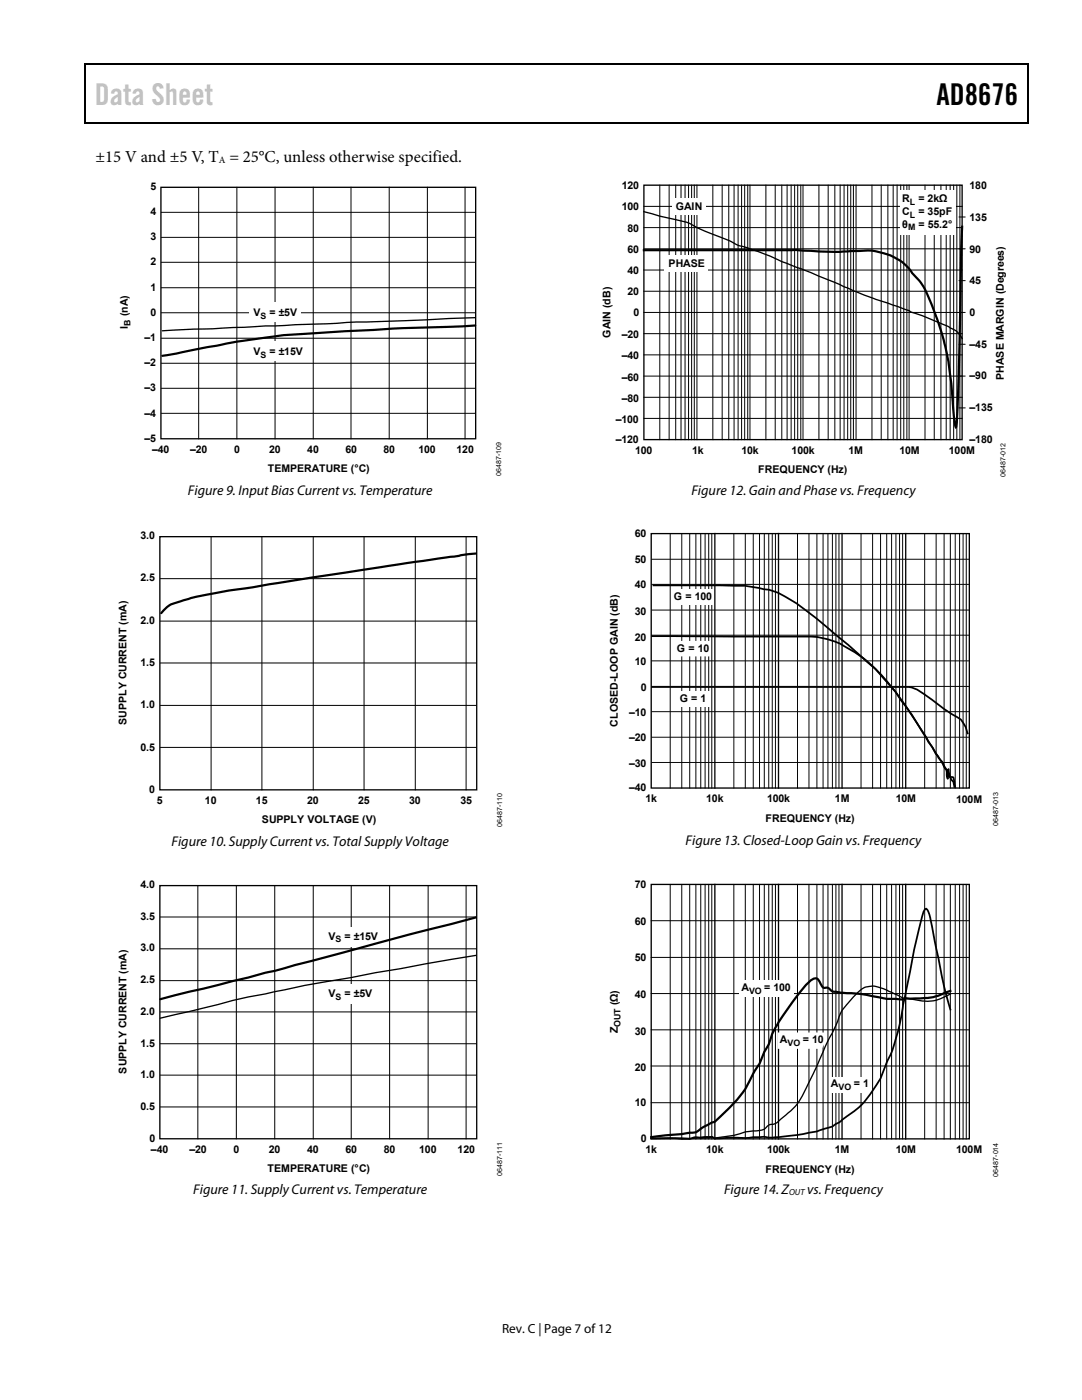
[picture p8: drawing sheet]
<svg xmlns="http://www.w3.org/2000/svg" width="216mm" height="279mm" viewBox="0 0 216 279" stroke-linecap="round" stroke-linejoin="round" font-family="sans-serif">
<path d="M16.9 12.7h.2v1h-.2zM205.1 12.7h.2v1h-.2zM205.1 12.7h.2v.3h-.2zM82.3 24.4h.2v.3h-.2zM205.1 24.4h.2v.3h-.2z" fill="#000"/>
<path d="M16.9 12.8h188.2M17 13.7v11M205.2 13.7v11M205.1 24.5h-188.2" fill="none" stroke="#000" stroke-width=".25"/>
<g fill="none" stroke="#000" stroke-width=".2">
<path d="M39.6 37.4v50.2M47.3 37.4v50.2M54.9 37.4v50.2M62.5 37.4v50.2M70 37.4v50.2M77.7 37.4v50.2M85.3 37.4v50.2M92.8 37.4v50.2M32.1 57.4h62.8M32.1 52.3h62.8M32.1 47.4h62.8M32.1 42.4h62.8"/>
<path d="M32.1 77.5h62.8M32.1 72.5h62.8M32.1 67.5h62.8M32.1 62.4h62.8M32.1 82.5h62.8"/>
</g>
<g fill="#fff">
<path d="M54.3 68h2.3v4h-2.3z"/>
<path d="M49.8 60.3h10.2v4h-10.2z"/>
</g>
<path d="M32.1 37.4h62.8v50.2h-62.8zM94.8 63.4l-24.9 .9-4.1 .3-12.8 .4-20.6 1M31.9 107.1h63.2v50.5h-63.2zM31.9 176.7h63.2v50.6h-63.2z" fill="none" stroke="#000" stroke-width=".26"/>
<path d="M94.8 65l-15.4 .5-13.6 .8a162.5 162.5 0 0 0-25.8 3.2l-7.6 1.5M95 110.5l-13.9 1.9-36.6 5.7a51.6 51.6 0 0 0-10.3 2.5l-.9 .6-1.1 1.2" fill="none" stroke="#000" stroke-width=".44"/>
<g fill="none" stroke="#000" stroke-width=".2">
<path d="M31.9 115.5h63.2M42.1 107.1v50.5M52.3 107.1v50.5M62.5 107.1v50.5M72.6 107.1v50.5M82.9 107.1v50.5M93 107.1v50.5M31.9 132.3h63.2M31.9 124h63.2M31.9 149.2h63.2M31.9 140.8h63.2M39.5 176.7v50.6"/>
<path d="M47.2 176.7v50.6M54.8 176.7v50.6M62.5 176.7v50.6M70.1 176.7v50.6M77.7 176.7v50.6M85.4 176.7v50.6M93 176.7v50.6M31.9 195.7h63.2M31.9 189.4h63.2M31.9 183h63.2M31.9 214.6h63.2M31.9 208.3h63.2"/>
<path d="M31.9 202h63.2M31.9 220.9h63.2"/>
</g>
<g fill="#fff">
<path d="M68.9 196.3h2.2v4h-2.2z"/>
<path d="M68.9 185h2.2v4h-2.2z"/>
</g>
<path d="M192 45.3l-.4 18.6a377.3 377.3 0 0 1-.8 21.3l-.1 .1-.1-.4-.3-2.2a65.8 65.8 0 0 0-2.6-16.7l-1.2-3.8a19.7 19.7 0 0 0-3.1-6.2l-1.1-1.2a10.1 10.1 0 0 0-7.3-4.6 15.6 15.6 0 0 0-4.5-.1h-.7a91.3 91.3 0 0 1-11.6-.2h-29.7M95 183.1l-24.7 6.5a904.4 904.4 0 0 1-35.3 9l-3 .8" fill="none" stroke="#000" stroke-width=".44"/>
<path d="M128.5 37h63.5v50.7h-63.5zM128.5 42.2l4.2 1.2a16.5 16.5 0 0 1 6.4 2l5.8 2.4a28 28 0 0 0 5.8 2.2l3.2 1.2 2.1 1 5.3 2 11.1 4.7 6.6 2.2 6.1 2.3a23.7 23.7 0 0 1 6.1 3l.8 1.2M95 190.7l-20.1 3.4-4.8 1a249.1 249.1 0 0 0-17.1 3.3 114 114 0 0 0-12.4 2.8l-8.6 2" fill="none" stroke="#000" stroke-width=".26"/>
<g fill="none" stroke="#000" stroke-width=".2">
<path d="M131.7 37v50.7M133.5 37v50.7M134.8 37v50.7M135.9 37v50.7M136.7 37v50.7M137.4 37v50.7M138 37v50.7M138.5 37v50.7M139.1 37v50.7M142.2 37v50.7M144.1 37v50.7M145.4 37v50.7"/>
<path d="M146.5 37v50.7M147.3 37v50.7M148 37v50.7M148.6 37v50.7M149.2 37v50.7M149.6 37v50.7M152.8 37v50.7M154.7 37v50.7M156 37v50.7M157.1 37v50.7M157.9 37v50.7M158.6 37v50.7"/>
<path d="M159.2 37v50.7M159.8 37v50.7M160.2 37v50.7M163.4 37v50.7M165.2 37v50.7M166.6 37v50.7M167.6 37v50.7M168.4 37v50.7M169.1 37v50.7M169.8 37v50.7M170.3 37v50.7M170.8 37v50.7"/>
<path d="M174 37v50.7M175.8 37v50.7M177.2 37v50.7M178.2 37v50.7M179 37v50.7M179.7 37v50.7M180.3 37v50.7M181 37v50.7M181.4 37v50.7M184.6 37v50.7M186.4 37v50.7M187.7 37v50.7"/>
<path d="M188.8 37v50.7M189.6 37v50.7M190.3 37v50.7M190.9 37v50.7M191.5 37v50.7M128.5 58.1h63.5M128.5 53.9h63.5M128.5 49.7h63.5M128.5 45.4h63.5M128.5 41.2h63.5M128.5 79.3h63.5M128.5 75.1h63.5"/>
<path d="M128.5 70.8h63.5M128.5 66.6h63.5M128.5 62.4h63.5M128.5 83.5h63.5"/>
</g>
<g fill="#fff">
<path d="M179.5 37.9h11.1v8.9h-11.1z"/>
<path d="M134.1 39.5h6.6v3.4h-6.6z"/>
<path d="M132.6 51h8.7v3.3h-8.7z"/>
</g>
<path d="M191.3 56h1.3M191.3 49.7h1.3M191.3 43.3h1.3M191.3 62.4h1.3M191.3 68.7h1.3M191.3 75.1h1.3M191.3 81.4h1.3" fill="none" stroke="#000" stroke-width=".2"/>
<g fill="none" stroke="#070606" stroke-width=".2">
<path d="M133.7 106.5v50.8M136 106.5v50.8M137.6 106.5v50.8M138.9 106.5v50.8M139.8 106.5v50.8M140.7 106.5v50.8M141.4 106.5v50.8M142 106.5v50.8M146.4 106.5v50.8M148.7 106.5v50.8M150.3 106.5v50.8M151.6 106.5v50.8"/>
<path d="M152.5 106.5v50.8M153.4 106.5v50.8M154.1 106.5v50.8M154.7 106.5v50.8M159.1 106.5v50.8M161.4 106.5v50.8M163 106.5v50.8M164.2 106.5v50.8M165.2 106.5v50.8M166.1 106.5v50.8M166.8 106.5v50.8M167.4 106.5v50.8"/>
<path d="M171.8 106.5v50.8M174.1 106.5v50.8M175.7 106.5v50.8M176.9 106.5v50.8M177.9 106.5v50.8M178.8 106.5v50.8M179.5 106.5v50.8M180.1 106.5v50.8M184.5 106.5v50.8M186.8 106.5v50.8M188.4 106.5v50.8M189.6 106.5v50.8"/>
<path d="M190.6 106.5v50.8M191.5 106.5v50.8M192.2 106.5v50.8M192.8 106.5v50.8"/>
</g>
<path d="M142.6 106.5v50.8M155.3 106.5v50.8M168 106.5v50.8M180.7 106.5v50.8" fill="none" stroke="#070606" stroke-width=".26"/>
<g fill="#fff">
<path d="M134.9 137.9h6.7v3.2h-6.7z"/>
<path d="M134.9 127.9h6.8v3.1h-6.7z"/>
<path d="M134.9 117.6h7.5v3.1h-7.5z"/>
</g>
<path d="M129.9 106.5h63.5v50.8h-63.5zM129.9 176.5h63.5v50.8h-63.5zM142.6 176.5v50.8M155.3 176.5v50.8M168 176.5v50.8M180.7 176.5v50.8M189.6 198.4a8.7 8.7 0 0 1-7.4 1.1l-.7-.2a3.5 3.5 0 0 1-2.3-.6l-.2-.1a16.7 16.7 0 0 0-4.9-1.8 3.9 3.9 0 0 0-3.3 1.6l-.5 .5a12.9 12.9 0 0 0-2.9 4.1l-.5 1.3-1.9 3.9-3.6 7.8a14.2 14.2 0 0 1-4.5 6.5l-.4 .3a5.8 5.8 0 0 1-2.2 1.6 2.06 2.06 0 0 0-1.8 1l-1.9 .3a11 11 0 0 0-4.2 .9l-3.8 .5-.6-.2h-1.1a22.5 22.5 0 0 1-5.8 .2l-5.2 .1" fill="none" stroke="#000" stroke-width=".26"/>
<path d="M130.2 116.8l16.3 .1a28.7 28.7 0 0 1 8.8 1.4 36.9 36.9 0 0 1 7.6 5.1l6.4 5.3 5.4 4.9a71.7 71.7 0 0 1 10.5 14.4l.8 1.1 1.2 2.1a2.67 2.67 0 0 1 1.1 1.7l.3 .5 .2 .2 .3 1.8v-1.6l.2-.3 .1 .9a1.7 1.7 0 0 0 .5 1.3 2.13 2.13 0 0 1 .5 1.5M129.9 127h32a16.3 16.3 0 0 1 8.6 3.1 32.4 32.4 0 0 1 9.3 9.7l2.1 2.8 4.8 7.8 2.7 4 .2 .7 .6 .1 .4 2M129.9 137.1h51.4a7.4 7.4 0 0 1 3.8 1.9l.7 .6a42 42 0 0 0 5.9 4 6.3 6.3 0 0 1 1.4 2.9M189.6 201.5a206.3 206.3 0 0 1-3.8-17.4l-.2-1a2.92 2.92 0 0 0-.8-1.7l-.3 .1-.3 .7-1 3.8-2.7 13.2a53.4 53.4 0 0 1-2.8 11.2l-.6 1.2a22.6 22.6 0 0 1-6.3 9.9l-2.8 2a8.6 8.6 0 0 1-4.1 2 43.4 43.4 0 0 1-10.8 1.5l-.6-.1-3.8 .2-2.3-.1-3.8 .2-.2-.1a1.31 1.31 0 0 0-1.2-.1l-1.1 .1a3.3 3.3 0 0 0-2.5 .2l-3.9-.2-3.8 .1" fill="none" stroke="#000" stroke-width=".35"/>
<path d="M129.9 116.6h63.5M129.9 111.6h63.5M129.9 137h63.5M129.9 131.9h63.5M129.9 126.8h63.5M129.9 121.8h63.5M129.9 152.2h63.5M129.9 147.1h63.5M129.9 142h63.5" fill="none" stroke="#070606" stroke-width=".2"/>
<g fill="none" stroke="#000" stroke-width=".2">
<path d="M133.7 176.5v50.8M136 176.5v50.8M137.6 176.5v50.8M138.9 176.5v50.8M139.8 176.5v50.8M140.7 176.5v50.8M141.4 176.5v50.8M142 176.5v50.8M146.4 176.5v50.8M148.7 176.5v50.8M150.3 176.5v50.8M151.6 176.5v50.8"/>
<path d="M152.5 176.5v50.8M153.4 176.5v50.8M154.1 176.5v50.8M154.7 176.5v50.8M159.1 176.5v50.8M161.4 176.5v50.8M163 176.5v50.8M164.2 176.5v50.8M165.2 176.5v50.8M166.1 176.5v50.8M166.8 176.5v50.8M167.4 176.5v50.8"/>
<path d="M171.8 176.5v50.8M174.1 176.5v50.8M175.7 176.5v50.8M176.9 176.5v50.8M177.9 176.5v50.8M178.8 176.5v50.8M179.5 176.5v50.8M180.1 176.5v50.8M184.5 176.5v50.8M186.8 176.5v50.8M188.4 176.5v50.8M189.6 176.5v50.8"/>
<path d="M190.6 176.5v50.8M191.5 176.5v50.8M192.2 176.5v50.8M192.8 176.5v50.8M129.9 198.3h63.5M129.9 191.1h63.5M129.9 183.7h63.5M129.9 212.7h63.5M129.9 205.5h63.5M129.9 220.1h63.5"/>
</g>
<path d="M189.6 197.8l-.3 .1a16.4 16.4 0 0 1-8.6 1.4 5.2 5.2 0 0 1-2.5 0h-1.3l-.9-.1a46.6 46.6 0 0 0-8.8-1.2 2.29 2.29 0 0 1-2-.9h-.5a.84 .84 0 0 1-1-.8 1.18 1.18 0 0 0-1.4-1 20.3 20.3 0 0 0-4.6 5.3 23.3 23.3 0 0 0-4.2 7.4l-1 1.9a13 13 0 0 1-2.2 4.3 25 25 0 0 1-7.8 9.7 13.8 13.8 0 0 0-3.6 2.1l-9 .9" fill="none" stroke="#000" stroke-width=".44"/>
<g fill="#fff">
<path d="M147.5 195.6h10.8v3.3h-10.8z"/>
<path d="M155.2 206.1h9.2v2.3l-.4 .9h-8.8z"/>
<path d="M165.5 214.9h7.8v3.1h-7.8z"/>
</g>
<text font-size="6" fill="#c0c0c0" x="18.9" y="21">Data Sheet</text>
<text font-size="6" x="186.9" y="21">AD8676</text>
<text font-size="3.3" x="19" y="32.3">±15 V and ±5 V, T = 25°C, unless otherwise specified.</text>
<g font-size="2.8">
<text x="37.5" y="98.8">Figure 9. Input Bias Current vs. Temperature</text>
<text x="138" y="98.8">Figure 12. Gain and Phase vs. Frequency</text>
<text x="34.2" y="168.7">Figure 10. Supply Current vs. Total Supply Voltage</text>
<text x="136.8" y="168.6">Figure 13. Closed-Loop Gain vs. Frequency</text>
<text x="38.6" y="238.4">Figure 11. Supply Current vs. Temperature</text>
<text x="144.5" y="238.3">Figure 14. Z</text>
<text x="161.1" y="238.3">vs. Frequency</text>
</g>
<text font-size="2.6" x="100.2" y="266">Rev. C | Page 7 of 12</text>
<g font-size="2.1">
<text x="30" y="37.8">5</text>
<text x="124.1" y="37.7">120</text>
<text x="124.1" y="41.9">100</text>
<text x="134.8" y="42">GAIN</text>
<text x="180" y="40.4">R</text>
<text x="183.3" y="40.4">= 2kΩ</text>
<text x="193.5" y="37.7">180</text>
<text x="30" y="47.9">3</text>
<text x="30" y="42.9">4</text>
<text x="125.2" y="46.2">80</text>
<text x="180" y="42.9">C</text>
<text x="180" y="45.4">θ</text>
<text x="183.3" y="42.9">= 35pF</text>
<text x="183.3" y="45.4">= 55.2°</text>
<text x="193.5" y="44.1">135</text>
<text x="30" y="53">2</text>
<text x="125.2" y="50.5">60</text>
<text x="133.4" y="53.4">PHASE</text>
<text x="193.5" y="50.4">90</text>
<text x="30" y="58">1</text>
<text x="125.2" y="54.7">40</text>
<text x="125.2" y="58.8">20</text>
<text x="193.5" y="56.7">45</text>
<text x="25.5" y="65.6" transform="rotate(-90 25.5 65.6)">I</text>
<text x="25.5" y="63.2" transform="rotate(-90 25.5 63.2)">(nA)</text>
<text x="30" y="63">0</text>
<text x="50.6" y="63.1">V</text>
<text x="53.8" y="63.1">= ±5V</text>
<text x="126.4" y="63.1">0</text>
<text x="193.5" y="63.1">0</text>
<text x="28.8" y="68.1">–1</text>
<text x="50.6" y="70.8">V</text>
<text x="53.8" y="70.8">= ±15V</text>
<text x="121.8" y="67.4" transform="rotate(-90 121.8 67.4)">GAIN (dB)</text>
<text x="124.1" y="71.7">–40</text>
<text x="124.1" y="67.5">–20</text>
<text x="193.5" y="69.4">–45</text>
<text x="28.8" y="73.1">–2</text>
<text x="124.1" y="75.9">–60</text>
<text x="193.5" y="75.7">–90</text>
<text x="200.3" y="75.8" transform="rotate(-90 200.3 75.8)">PHASE MARGIN (Degrees)</text>
<text x="28.8" y="83.2">–4</text>
<text x="28.8" y="78.1">–3</text>
<text x="124.1" y="80.2">–80</text>
<text x="193.5" y="82.1">–135</text>
<text x="28.8" y="88.2">–5</text>
<text x="122.9" y="84.5">–100</text>
<text x="122.9" y="88.4">–120</text>
<text x="193.5" y="88.4">–180</text>
<text x="30.4" y="90.4">–40</text>
<text x="38" y="90.4">–20</text>
<text x="46.7" y="90.4">0</text>
<text x="53.5" y="94.2">TEMPERATURE (°C)</text>
<text x="53.7" y="90.4">20</text>
<text x="61.3" y="90.4">40</text>
<text x="68.9" y="90.4">60</text>
<text x="76.5" y="90.4">80</text>
<text x="83.5" y="90.4">100</text>
<text x="91.1" y="90.4">120</text>
<text x="126.7" y="90.6">100</text>
<text x="138.1" y="90.6">1k</text>
<text x="148" y="90.6">10k</text>
<text x="151.3" y="94.5">FREQUENCY (Hz)</text>
<text x="157.9" y="90.6">100k</text>
<text x="169.3" y="90.6">1M</text>
<text x="179.5" y="90.6">10M</text>
<text x="189.3" y="90.6">100M</text>
<text x="28" y="107.6">3.0</text>
<text x="126.7" y="107.3">60</text>
<text x="126.7" y="112.4">50</text>
<text x="28" y="116">2.5</text>
<text x="126.7" y="117.4">40</text>
<text x="134.5" y="119.8">G = 100</text>
<text x="28" y="124.5">2.0</text>
<text x="126.7" y="122.7">30</text>
<text x="126.7" y="127.9">20</text>
<text x="135.1" y="130.1">G = 10</text>
<text x="28" y="132.9">1.5</text>
<text x="126.7" y="132.8">10</text>
<text x="127.9" y="137.9">0</text>
<text x="28" y="141.4">1.0</text>
<text x="125.5" y="142.9">–10</text>
<text x="135.7" y="140.1">G = 1</text>
<text x="25.2" y="144.6" transform="rotate(-90 25.2 144.6)">SUPPLY CURRENT (mA)</text>
<text x="28" y="149.8">0.5</text>
<text x="123.3" y="145" transform="rotate(-90 123.3 145)">CLOSED-LOOP GAIN (dB)</text>
<text x="125.5" y="147.9">–20</text>
<text x="125.5" y="153.1">–30</text>
<text x="29.8" y="158.3">0</text>
<text x="31.3" y="160.5">5</text>
<text x="40.9" y="160.5">10</text>
<text x="51.1" y="160.5">15</text>
<text x="61.3" y="160.5">20</text>
<text x="71.5" y="160.5">25</text>
<text x="81.7" y="160.5">30</text>
<text x="91.9" y="160.5">35</text>
<text x="125.5" y="157.9">–40</text>
<text x="128.8" y="160.1">1k</text>
<text x="140.9" y="160.1">10k</text>
<text x="153.1" y="160.1">100k</text>
<text x="166.6" y="160.1">1M</text>
<text x="178.7" y="160.1">10M</text>
<text x="190.8" y="160.2">100M</text>
<text x="52.3" y="164.3">SUPPLY VOLTAGE (V)</text>
<text x="152.8" y="164">FREQUENCY (Hz)</text>
<text x="28" y="177.2">4.0</text>
<text x="126.7" y="177.3">70</text>
<text x="28" y="183.6">3.5</text>
<text x="126.7" y="184.5">60</text>
<text x="28" y="189.9">3.0</text>
<text x="65.5" y="187.6">V</text>
<text x="68.7" y="187.6">= ±15V</text>
<text x="126.7" y="191.7">50</text>
<text x="28" y="196.2">2.5</text>
<text x="147.9" y="197.8">A</text>
<text x="152.5" y="197.8">= 100</text>
<text x="28" y="202.6">2.0</text>
<text x="65.5" y="199">V</text>
<text x="68.7" y="199">= ±5V</text>
<text x="123.3" y="200.6" transform="rotate(-90 123.3 200.6)">(Ω)</text>
<text x="126.7" y="199.1">40</text>
<text x="28" y="208.9">1.5</text>
<text x="123.3" y="206.2" transform="rotate(-90 123.3 206.2)">Z</text>
<text x="126.7" y="206.5">30</text>
<text x="155.6" y="208.2">A</text>
<text x="160.2" y="208.2">= 10</text>
<text x="25.2" y="214.2" transform="rotate(-90 25.2 214.2)">SUPPLY CURRENT (mA)</text>
<text x="28" y="215.2">1.0</text>
<text x="126.7" y="213.7">20</text>
<text x="28" y="221.6">0.5</text>
<text x="126.7" y="220.8">10</text>
<text x="165.8" y="217">A</text>
<text x="170.4" y="217">= 1</text>
<text x="29.8" y="227.9">0</text>
<text x="127.9" y="228">0</text>
<text x="30.1" y="230.1">–40</text>
<text x="37.8" y="230.1">–20</text>
<text x="46.6" y="230.1">0</text>
<text x="53.4" y="234">TEMPERATURE (°C)</text>
<text x="53.7" y="230.1">20</text>
<text x="61.3" y="230.1">40</text>
<text x="68.9" y="230.1">60</text>
<text x="76.6" y="230.1">80</text>
<text x="83.7" y="230.1">100</text>
<text x="91.3" y="230.1">120</text>
<text x="128.8" y="230.2">1k</text>
<text x="140.9" y="230.2">10k</text>
<text x="153.1" y="230.2">100k</text>
<text x="166.6" y="230.2">1M</text>
<text x="178.7" y="230.2">10M</text>
<text x="190.8" y="230.2">100M</text>
<text x="152.8" y="234">FREQUENCY (Hz)</text>
</g>
<text font-size="1.9" x="43.6" y="32.5">A</text>
<g font-size="1.8">
<text x="181.6" y="40.9">L</text>
<text x="181.2" y="46">M</text>
<text x="181.6" y="43.4">L</text>
<text x="26" y="65" transform="rotate(-90 26 65)">B</text>
<text x="52" y="63.6">S</text>
<text x="52" y="71.4">S</text>
<text x="66.9" y="188.1">S</text>
<text x="66.9" y="199.5">S</text>
<text x="149.5" y="198.4">VO</text>
<text x="123.8" y="204.9" transform="rotate(-90 123.8 204.9)">OUT</text>
<text x="157.2" y="208.8">VO</text>
<text x="167.3" y="217.5">VO</text>
<text x="157.5" y="238.5">OUT</text>
</g>
<g font-size="1.4">
<text x="100" y="95" transform="rotate(-90 100 95)">06487-109</text>
<text x="200.6" y="95.2" transform="rotate(-90 200.6 95.2)">06487-012</text>
<text x="100.2" y="165.1" transform="rotate(-90 100.2 165.1)">06487-110</text>
<text x="199.2" y="164.8" transform="rotate(-90 199.2 164.8)">06487-013</text>
<text x="100.2" y="234.7" transform="rotate(-90 100.2 234.7)">06487-111</text>
<text x="199.2" y="234.8" transform="rotate(-90 199.2 234.8)">06487-014</text>
</g>
</svg>
